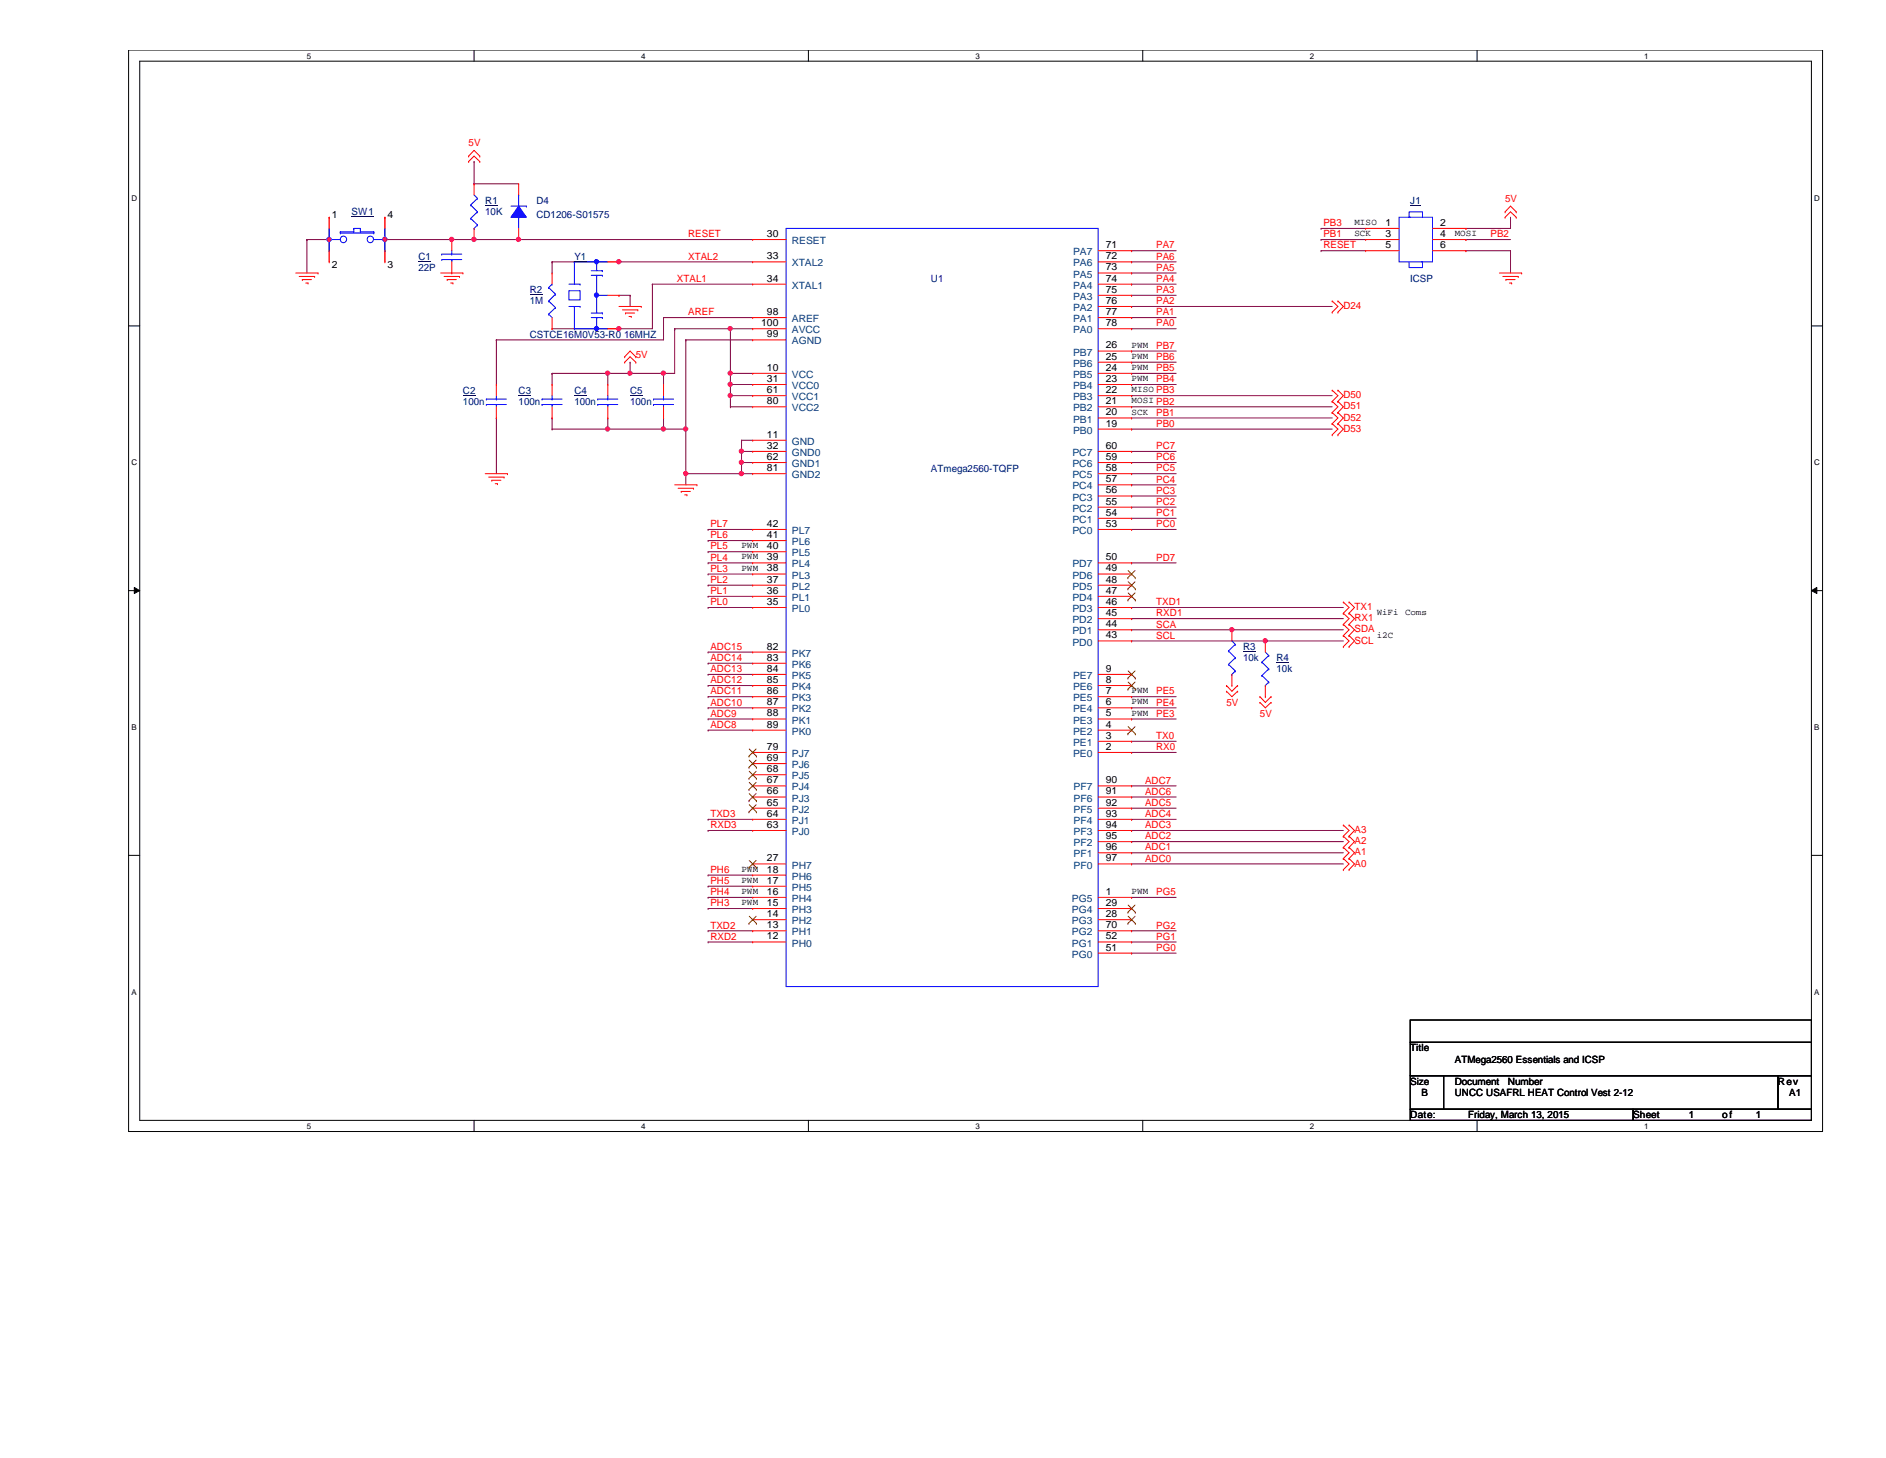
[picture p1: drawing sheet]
<svg xmlns="http://www.w3.org/2000/svg" width="279mm" height="216mm" viewBox="0 0 279 216" stroke-linecap="round" stroke-linejoin="round" font-family="sans-serif">
<path d="M19.1 7.4h250.9v160.2h-250.9zM20.7 9.1h247.7v156.8h-247.7z" fill="none" stroke="#000" stroke-width=".15"/>
<g fill="#fff">
<path d="M45.5 7.6h.6v1.3h-.6z"/>
<path d="M45.5 166.1h.6v1.3h-.6z"/>
</g>
<path d="M70.2 7.4v1.7M70.2 165.9v1.7" fill="none" stroke="#000" stroke-width=".15"/>
<g fill="#fff">
<path d="M95 7.6h.6v1.3h-.6z"/>
<path d="M95 166.1h.6v1.3h-.6z"/>
</g>
<path d="M119.8 7.4v1.7M119.8 165.9v1.7" fill="none" stroke="#000" stroke-width=".15"/>
<g fill="#fff">
<path d="M144.5 7.6h.6v1.3h-.6z"/>
<path d="M144.5 166.1h.6v1.3h-.6z"/>
</g>
<path d="M169.3 7.4v1.7M169.3 165.9v1.7" fill="none" stroke="#000" stroke-width=".15"/>
<g fill="#fff">
<path d="M194.1 7.6h.5v1.3h-.5z"/>
<path d="M194.1 166.1h.5v1.3h-.5z"/>
</g>
<path d="M218.8 7.4v1.7M218.8 165.9v1.7" fill="none" stroke="#000" stroke-width=".15"/>
<g fill="#fff">
<path d="M243.6 7.6h.6v1.3h-.6z"/>
<path d="M243.6 166.1h.6v1.3h-.6z"/>
<path d="M19.5 28.7h.8v1.3h-.8z"/>
<path d="M268.8 28.7h.8v1.3h-.8z"/>
<path d="M19.5 67.9h.8v1.3h-.8z"/>
<path d="M268.8 67.9h.8v1.3h-.8z"/>
</g>
<path d="M19.1 48.3h1.6M268.4 48.3h1.6" fill="none" stroke="#000" stroke-width=".15"/>
<g fill="#fff">
<path d="M19.5 107.1h.7v1.3h-.7z"/>
<path d="M268.8 107.1h.7v1.3h-.7z"/>
</g>
<path d="M19.1 87.5h1.6M19.9 87l.8 .5-.8 .4zM268.4 87.5l.8-.5v.9zM268.4 87.5h1.6" fill="none" stroke="#000" stroke-width=".15"/>
<path d="M19.9 87l.8 .5-.8 .4zM268.4 87.5l.8-.5v.9z" fill="#000"/>
<g fill="#fff">
<path d="M19.5 146.3h.7v1.3h-.7z"/>
<path d="M268.8 146.3h.7v1.3h-.7z"/>
</g>
<path d="M19.1 126.7h1.6M268.4 126.7h1.6" fill="none" stroke="#000" stroke-width=".15"/>
<path d="M81.8 38.8h.1M81.8 38.8h9.9" fill="none" stroke="#800040" stroke-width=".15"/>
<circle cx="91.7" cy="38.8" r=".32" fill="#f0f"/>
<circle cx="91.7" cy="38.8" r=".32" fill="none" stroke="#f0f" stroke-width=".15"/>
<g fill="none" stroke="#800040" stroke-width=".15">
<path d="M57 35.5h.1M57 35.5h9.9M81.8 38.8h.1M81.8 38.8v1.6M91.7 38.8h.1M91.7 38.8h19.8M91.7 43.7h.1M91.7 43.7h1.6M93.3 43.7h.1M93.3 43.7v1.7M96.6 42.1h.1M96.6 42.1v6.6"/>
<path d="M96.6 42.1h14.9"/>
</g>
<circle cx="66.9" cy="35.4" r=".32" fill="#f0f"/>
<circle cx="66.9" cy="35.4" r=".32" fill="none" stroke="#f0f" stroke-width=".15"/>
<path d="M98.3 47h.1M98.3 47h13.2M108.2 55.3h.1M108.2 55.3v1.6" fill="none" stroke="#800040" stroke-width=".15"/>
<circle cx="108.2" cy="56.9" r=".32" fill="#f0f"/>
<circle cx="108.2" cy="56.9" r=".32" fill="none" stroke="#f0f" stroke-width=".15"/>
<path d="M108.2 58.6h.1M108.2 58.6v1.6" fill="none" stroke="#800040" stroke-width=".15"/>
<circle cx="108.2" cy="58.6" r=".32" fill="#f0f"/>
<circle cx="108.2" cy="58.6" r=".32" fill="none" stroke="#f0f" stroke-width=".15"/>
<path d="M108.2 55.3h.1M108.2 48.7h.1M108.2 55.3h3.3M108.2 48.7v6.6" fill="none" stroke="#800040" stroke-width=".15"/>
<circle cx="108.2" cy="55.3" r=".32" fill="#f0f"/>
<circle cx="108.2" cy="55.3" r=".32" fill="none" stroke="#f0f" stroke-width=".15"/>
<circle cx="108.2" cy="48.7" r=".32" fill="#f0f"/>
<circle cx="108.2" cy="48.7" r=".32" fill="none" stroke="#f0f" stroke-width=".15"/>
<path d="M108.2 48.7h.1M108.2 58.6h.1M108.2 56.9h.1M108.2 48.7h3.3M108.2 58.6h3.3M108.2 56.9h3.3M108.2 56.9v1.7M81.8 63.5h.1M81.8 63.5h8.2M108.2 60.2h.1M108.2 60.2h3.3" fill="none" stroke="#800040" stroke-width=".15"/>
<circle cx="90" cy="63.5" r=".32" fill="#f0f"/>
<circle cx="90" cy="63.5" r=".32" fill="none" stroke="#f0f" stroke-width=".15"/>
<path d="M90 63.5h.1M90 63.5h8.3" fill="none" stroke="#800040" stroke-width=".15"/>
<circle cx="98.3" cy="63.5" r=".32" fill="#f0f"/>
<circle cx="98.3" cy="63.5" r=".32" fill="none" stroke="#f0f" stroke-width=".15"/>
<path d="M81.8 55.3h.1M81.8 55.3h8.2" fill="none" stroke="#800040" stroke-width=".15"/>
<circle cx="90" cy="55.3" r=".32" fill="#f0f"/>
<circle cx="90" cy="55.3" r=".32" fill="none" stroke="#f0f" stroke-width=".15"/>
<g fill="none" stroke="#800040" stroke-width=".15">
<path d="M90 55.3h.1M90 55.3h3.3M98.3 55.3h.1M99.9 48.7h.1M99.9 48.7v6.6h-1.6M99.9 48.7h8.3M101.6 50.3h.1M101.6 50.3h9.9M101.6 50.3v13.2h-3.3M81.8 61.9h.1M81.8 61.9v1.6M90 61.9h.1"/>
<path d="M90 61.9v1.6M98.3 61.9h.1M98.3 63.5h.1M98.3 61.9v1.6M109.9 65.2h.1M109.9 65.2v1.6"/>
</g>
<circle cx="109.8" cy="66.8" r=".32" fill="#f0f"/>
<circle cx="109.8" cy="66.8" r=".32" fill="none" stroke="#f0f" stroke-width=".15"/>
<path d="M109.9 66.8h.1M109.9 68.5h.1M109.9 66.8v3.3" fill="none" stroke="#800040" stroke-width=".15"/>
<circle cx="109.8" cy="70.1" r=".32" fill="#f0f"/>
<circle cx="109.8" cy="70.1" r=".32" fill="none" stroke="#f0f" stroke-width=".15"/>
<circle cx="109.8" cy="68.5" r=".32" fill="#f0f"/>
<circle cx="109.8" cy="68.5" r=".32" fill="none" stroke="#f0f" stroke-width=".15"/>
<path d="M101.6 63.5h.1M101.6 63.5v6.6M109.9 65.2h.1M109.9 66.8h.1M109.9 68.5h.1M109.9 70.1h.1M109.9 65.2h1.6M109.9 66.8h1.6M109.9 68.5h1.6M109.9 70.1h1.6" fill="none" stroke="#800040" stroke-width=".15"/>
<circle cx="101.6" cy="70.1" r=".32" fill="#f0f"/>
<circle cx="101.6" cy="70.1" r=".32" fill="none" stroke="#f0f" stroke-width=".15"/>
<circle cx="101.6" cy="63.5" r=".32" fill="#f0f"/>
<circle cx="101.6" cy="63.5" r=".32" fill="none" stroke="#f0f" stroke-width=".15"/>
<g fill="none" stroke="#800040" stroke-width=".15">
<path d="M101.6 70.1h.1M101.6 70.1h8.3M101.6 70.1v1.7M104.9 78.4h.1M104.9 78.4h6.6M104.9 80.1h.1M104.9 81.7h.1M104.9 83.4h.1M104.9 85h.1M104.9 86.7h.1M104.9 88.3h.1M104.9 90h.1"/>
<path d="M104.9 96.6h.1M104.9 98.2h.1M104.9 99.9h.1M104.9 80.1h6.6M104.9 81.7h6.6M104.9 83.4h6.6M104.9 85h6.6M104.9 86.7h6.6M104.9 88.3h6.6M104.9 90h6.6M104.9 96.6h6.6M104.9 98.2h6.6"/>
<path d="M104.9 99.9h6.6M167.6 94.9h.1M167.6 94.9h19.9M104.9 101.5h.1M104.9 103.2h.1M104.9 104.8h.1M104.9 106.5h.1M104.9 108.1h.1M104.9 101.5h6.6M104.9 103.2h6.6M104.9 104.8h6.6M104.9 106.5h6.6"/>
<path d="M104.9 108.1h6.6M167.6 119.7h.1M167.6 118h.1M167.6 116.4h.1M167.6 111.4h.1M167.6 109.8h.1M167.6 106.5h.1M167.6 104.8h.1M167.6 103.2h.1M167.6 103.2h6.6M167.6 104.8h6.6M167.6 106.5h6.6"/>
<path d="M167.6 119.7h6.6M167.6 118h6.6M167.6 116.4h6.6M167.6 111.4h6.6M167.6 109.8h6.6M104.9 123h.1M104.9 121.3h.1M104.9 129.6h.1M104.9 131.2h.1M104.9 132.9h.1M104.9 134.5h.1M104.9 137.8h.1"/>
<path d="M104.9 139.5h.1M104.9 123h6.6M104.9 121.3h6.6M104.9 129.6h6.6M104.9 131.2h6.6M104.9 132.9h6.6M104.9 134.5h6.6M104.9 137.8h6.6M104.9 139.5h6.6M167.6 139.5h.1M167.6 137.8h.1M167.6 132.9h.1"/>
<path d="M167.6 127.9h.1M167.6 126.3h.1M167.6 124.6h.1M167.6 123h.1M167.6 121.3h.1M167.6 123h31.4M167.6 121.3h6.6M167.6 132.9h6.6M167.6 137.8h6.6M167.6 139.5h6.6M167.6 127.9h31.4M167.6 126.3h31.4"/>
<path d="M167.6 124.6h31.4M167.6 141.1h.1M167.6 141.1h6.6"/>
</g>
<circle cx="187.4" cy="94.9" r=".32" fill="#f0f"/>
<circle cx="187.4" cy="94.9" r=".32" fill="none" stroke="#f0f" stroke-width=".15"/>
<path d="M167.6 93.3h.1M167.6 93.3h14.9" fill="none" stroke="#800040" stroke-width=".15"/>
<circle cx="182.5" cy="93.2" r=".32" fill="#f0f"/>
<circle cx="182.5" cy="93.2" r=".32" fill="none" stroke="#f0f" stroke-width=".15"/>
<g fill="none" stroke="#800040" stroke-width=".15">
<path d="M167.6 38.8h.1M167.6 37.1h.1M167.6 38.8h6.6M167.6 37.1h6.6M93.3 53.6h.1M93.3 53.6v1.7M167.6 58.6h.1M167.6 56.9h.1M167.6 55.3h.1M167.6 53.6h.1M167.6 52h.1M167.6 48.7h.1"/>
<path d="M167.6 47h.1M167.6 45.4h.1M167.6 43.7h.1M167.6 42.1h.1M167.6 40.4h.1M167.6 58.6h29.8M167.6 56.9h6.6M167.6 55.3h6.6M167.6 53.6h6.6M167.6 52h6.6M167.6 48.7h6.6M167.6 47h6.6"/>
<path d="M167.6 45.4h29.8M167.6 43.7h6.6M167.6 42.1h6.6M167.6 40.4h6.6M167.6 78.4h.1M167.6 76.7h.1M167.6 75.1h.1M167.6 73.4h.1M167.6 71.8h.1M167.6 70.1h.1M167.6 68.5h.1M167.6 66.8h.1"/>
<path d="M167.6 63.5h.1M167.6 61.9h.1M167.6 60.2h.1M167.6 78.4h6.6M167.6 76.7h6.6M167.6 75.1h6.6M167.6 73.4h6.6M167.6 71.8h6.6M167.6 70.1h6.6M167.6 68.5h6.6M167.6 66.8h6.6M167.6 63.5h29.8"/>
<path d="M167.6 61.9h29.8M167.6 60.2h29.8M167.6 91.6h.1M167.6 90h.1M167.6 83.4h.1M167.6 91.6h31.4M167.6 90h31.4M167.6 83.4h6.6"/>
</g>
<circle cx="93.3" cy="55.3" r=".32" fill="#f0f"/>
<circle cx="93.3" cy="55.3" r=".32" fill="none" stroke="#f0f" stroke-width=".15"/>
<path d="M45.5 35.5h.1M45.5 35.5h3.3M48.8 32.2h.1M48.8 35.5h.1M48.8 32.2v6.6M98.3 55.3h.1M98.3 55.3v1.6" fill="none" stroke="#800040" stroke-width=".15"/>
<circle cx="48.7" cy="35.4" r=".32" fill="#f0f"/>
<circle cx="48.7" cy="35.4" r=".32" fill="none" stroke="#f0f" stroke-width=".15"/>
<path d="M45.5 35.5h.1M45.5 35.5v4.9M57 32.2h.1M57 35.5h.1M57 32.2v6.6" fill="none" stroke="#800040" stroke-width=".15"/>
<circle cx="57" cy="35.4" r=".32" fill="#f0f"/>
<circle cx="57" cy="35.4" r=".32" fill="none" stroke="#f0f" stroke-width=".15"/>
<g fill="none" stroke="#800040" stroke-width=".15">
<path d="M66.9 35.5h.1M66.9 35.5h3.3M195.7 33.8h.1M195.7 35.5h.1M195.7 37.1h.1M195.7 33.8h6.6M195.7 35.5h6.6M195.7 37.1h6.6M217.2 33.8h.1M217.2 35.5h.1M217.2 37.1h.1M217.2 35.5h6.6"/>
<path d="M217.2 37.1h6.6M223.8 32.2h.1M223.8 37.1h.1M223.8 32.2v1.6h-6.6M223.8 37.1v3.3"/>
</g>
<circle cx="70.2" cy="35.4" r=".32" fill="#f0f"/>
<circle cx="70.2" cy="35.4" r=".32" fill="none" stroke="#f0f" stroke-width=".15"/>
<path d="M70.2 35.5h.1M70.2 35.5h41.3M76.8 35.5h.1" fill="none" stroke="#800040" stroke-width=".15"/>
<circle cx="76.8" cy="35.4" r=".32" fill="#f0f"/>
<circle cx="76.8" cy="35.4" r=".32" fill="none" stroke="#f0f" stroke-width=".15"/>
<g fill="none" stroke="#800040" stroke-width=".15">
<path d="M70.2 27.2h.1M70.2 23.9h.1M70.2 27.2h6.6M70.2 23.9v3.3M73.5 50.3h.1M73.5 50.3v6.6M93.3 55.3h.1M93.3 55.3h5M98.3 47h.1M98.3 47v3.3h-24.8M73.5 61.9h.1M73.5 61.9v8.2"/>
<path d="M182.5 93.3h.1M182.5 93.3h16.5M187.5 94.9h.1M187.5 94.9h11.5"/>
</g>
<circle cx="98.3" cy="55.3" r=".32" fill="#f0f"/>
<circle cx="98.3" cy="55.3" r=".32" fill="none" stroke="#f0f" stroke-width=".15"/>
<path d="M81.8 55.3h.1M81.8 48.7h.1M81.8 55.3v1.6M81.8 48.7h9.9M90 55.3h.1M90 55.3v1.6" fill="none" stroke="#800040" stroke-width=".15"/>
<circle cx="91.7" cy="48.7" r=".32" fill="#f0f"/>
<circle cx="91.7" cy="48.7" r=".32" fill="none" stroke="#f0f" stroke-width=".15"/>
<path d="M91.7 48.7h.1M91.7 48.7h4.9" fill="none" stroke="#800040" stroke-width=".15"/>
<g fill="none" stroke="#f00" stroke-width=".15">
<path d="M69.4 23.1h.1M69.4 23.9h.1M69.4 23.1l.8-.8 .9 .8M69.4 23.9l.8-.8 .9 .8M71.1 23.1h.1M71.1 23.9h.1M223 31.4h.1M223 32.2h.1M223 31.4l.8-.9 .8 .9M223 32.2l.8-.8 .8 .8M224.6 31.4h.1M224.6 32.2h.1"/>
<path d="M43.8 40.4h3.3M44.3 40.9h2.3M44.8 41.4h.1M44.8 41.4h1.3M45.3 41.9h.3M45.6 41.9h.1M46.6 40.9h.1M47.1 40.4h.1M65.3 40.4h3.3M65.8 40.9h2.3M66.3 41.4h.1M66.3 41.4h1.3"/>
<path d="M66.8 41.9h.3M67.1 41.9h.1M68.1 40.9h.1M68.6 40.4h.1M91.7 45.4h3.3M92.2 45.9h2.3M92.5 52.8h.1M92.5 53.6h.1M92.5 52.8l.8-.8 .9 .8M92.5 53.6l.8-.8 .9 .8M92.7 46.4h.1M92.7 46.4h1.3"/>
<path d="M93.2 46.9h.3M93.5 46.9h.1M94.2 52.8h.1M94.2 53.6h.1M94.5 45.9h.1M95 45.4h.1M197.4 59.4h.1M197.4 57.8h.1M197.4 46.2h.1M197.4 44.6h.1M197.4 57.8l.8 .8-.8 .8M197.4 59.4l.8 .8-.8 .9"/>
<path d="M197.4 44.6l.8 .8-.8 .8M198.2 59.4h.1M198.2 57.8h.1M198.2 46.2h.1M198.2 44.6h.1M198.2 57.8l.8 .8-.8 .8M198.2 59.4l.8 .8-.8 .9M198.2 44.6l.8 .8-.8 .8M222.1 40.4h3.3M222.6 40.9h2.3M223.1 41.4h.1M223.1 41.4h1.4"/>
<path d="M223.6 41.9h.3M223.9 41.9h.1M224.9 40.9h.1M225.4 40.4h.1M71.9 70.1h3.3M72.4 70.7h2.3M72.9 71.1h.1M72.9 71.1h1.3M73.4 71.6h.3M73.7 71.6h.1M74.7 70.7h.1M75.2 70.1h.1"/>
<path d="M99.9 71.8h3.4M100.5 72.3h2.2M100.9 72.8h.1M100.9 72.8h1.4M101.4 73.3h.4M101.8 73.3h.1M102.7 72.3h.1M103.3 71.8h.1M197.4 62.7h.1M197.4 61.1h.1M197.4 64.4h.1M197.4 61.1l.8 .8-.8 .8"/>
<path d="M197.4 62.7l.8 .8-.8 .9M198.2 62.7h.1M198.2 61.1h.1M198.2 64.4h.1M198.2 61.1l.8 .8-.8 .8M198.2 62.7l.8 .8-.8 .9M199 94.1h.1M199 92.5h.1M199 95.8h.1M199 90.8h.1M199 89.2h.1M199 92.5l.9 .8-.9 .8"/>
<path d="M199 94.1l.9 .8-.9 .9M199 89.2l.9 .8-.9 .8M199 90.8l.9 .8-.9 .9M199.9 94.1h.1M199.9 92.5h.1M199.9 95.8h.1M199.9 90.8h.1M199.9 89.2h.1M199.9 92.5l.8 .8-.8 .8M199.9 94.1l.8 .8-.8 .9M199.9 89.2l.8 .8-.8 .8M199.9 90.8l.8 .8-.8 .9"/>
<path d="M181.7 102.4h.1M181.7 101.5h.1M181.7 102.4l.8 .8 .8-.8M181.7 101.5l.8 .9 .8-.9M183.3 102.4h.1M183.3 101.5h.1M186.6 104h.1M186.6 103.2h.1M186.6 103.2l.9 .8 .8-.8M186.6 104l.9 .8 .8-.8M188.3 104h.1M188.3 103.2h.1"/>
<path d="M199 128.8h.1M199 127.1h.1M199 125.5h.1M199 123.8h.1M199 122.2h.1M199 127.1l.9 .8-.9 .9M199 125.5l.9 .8-.9 .8M199 123.8l.9 .8-.9 .9M199 122.2l.9 .8-.9 .8M199.9 128.8h.1M199.9 127.1h.1M199.9 125.5h.1"/>
<path d="M199.9 123.8h.1M199.9 122.2h.1M199.9 127.1l.8 .8-.8 .9M199.9 125.5l.8 .8-.8 .8M199.9 123.8l.8 .8-.8 .9M199.9 122.2l.8 .8-.8 .8"/>
</g>
<path d="M208.9 151h59.5v3.3h-59.5zM208.9 154.3h59.5v5h-59.5zM208.9 159.3h5v5h-5zM213.9 159.3h49.5v5h-49.5zM263.4 159.3h5v5h-5zM208.9 164.3h33v1.6h-33zM241.9 164.3h26.5v1.6h-26.5z" fill="none" stroke="#000" stroke-width=".15"/>
<path d="M65.4 37.6h.1M65.4 38.4h.1M65.4 37.6h3M65.4 38.4h3M66.9 38.4h.1M66.9 37.6h.1M66.9 37.1v.5M66.9 38.4v.4" fill="none" stroke="#00f" stroke-width=".15"/>
<path d="M62 38.6h1.8v.2h-1.8z" fill="#000080"/>
<g fill="none" stroke="#f00" stroke-width=".15">
<path d="M66.9 35.5h.1M66.9 35.5v1.6M66.9 38.8v1.6M111.5 35.5h.1M111.5 38.8h.1M111.5 38.8h5M111.5 35.5h5M162.7 37.1h4.9M162.7 38.8h4.9M167.6 37.1h.1M167.6 38.8h.1M66.9 40.4h.1"/>
<path d="M111.5 55.3h.1M111.5 58.6h.1M111.5 47h.1M111.5 50.3h.1M111.5 48.7h.1M111.5 56.9h.1M111.5 42.1h.1M111.5 55.3h5M111.5 58.6h5M111.5 56.9h5M111.5 42.1h5M111.5 47h5"/>
<path d="M111.5 48.7h5M111.5 50.3h5M162.7 55.3h4.9M162.7 58.6h4.9M162.7 56.9h4.9M162.7 53.6h4.9M162.7 40.4h4.9M162.7 42.1h4.9M162.7 43.7h4.9M162.7 45.4h4.9M162.7 47h4.9M162.7 48.7h4.9"/>
<path d="M162.7 52h4.9M167.6 58.6h.1M167.6 56.9h.1M167.6 55.3h.1M167.6 53.6h.1M167.6 40.4h.1M167.6 42.1h.1M167.6 43.7h.1M167.6 45.4h.1M167.6 47h.1M167.6 48.7h.1M167.6 52h.1"/>
<path d="M111.5 65.2h.1M111.5 68.5h.1M111.5 60.2h.1M111.5 70.1h.1M111.5 66.8h.1M111.5 78.4h.1M111.5 65.2h5M111.5 60.2h5M111.5 78.4h5M111.5 70.1h5M111.5 68.5h5M111.5 66.8h5"/>
<path d="M162.7 63.5h4.9M162.7 61.9h4.9M162.7 60.2h4.9M162.7 78.4h4.9M162.7 76.7h4.9M162.7 75.1h4.9M162.7 73.4h4.9M162.7 71.8h4.9M162.7 70.1h4.9M162.7 68.5h4.9M162.7 66.8h4.9M167.6 63.5h.1"/>
<path d="M167.6 61.9h.1M167.6 60.2h.1M167.6 78.4h.1M167.6 76.7h.1M167.6 75.1h.1M167.6 73.4h.1M167.6 71.8h.1M167.6 70.1h.1M167.6 68.5h.1M167.6 66.8h.1M111.5 96.6h.1M111.5 98.2h.1"/>
<path d="M111.5 99.9h.1M111.5 90h.1M111.5 88.3h.1M111.5 86.7h.1M111.5 85h.1M111.5 83.4h.1M111.5 81.7h.1M111.5 80.1h.1M111.5 99.9h5M111.5 96.6h5M111.5 98.2h5M111.5 90h5"/>
<path d="M111.5 88.3h5M111.5 86.7h5M111.5 85h5M111.5 83.4h5M111.5 81.7h5M111.5 80.1h5M162.7 99.9h4.9M162.7 90h4.9M162.7 88.3h4.9M162.7 86.7h4.9M162.7 85h4.9M162.7 83.4h4.9"/>
<path d="M162.7 94.9h4.9M162.7 93.3h4.9M162.7 91.6h4.9M167.6 99.9h.1M167.6 94.9h.1M167.6 93.3h.1M167.6 91.6h.1M167.6 90h.1M167.6 88.3h.1M167.6 86.7h.1M167.6 85h.1M167.6 83.4h.1"/>
<path d="M111.5 119.7h.1M111.5 118h.1M111.5 116.4h.1M111.5 114.7h.1M111.5 113.1h.1M111.5 111.4h.1M111.5 101.5h.1M111.5 103.2h.1M111.5 104.8h.1M111.5 106.5h.1M111.5 108.1h.1M111.5 111.4h5"/>
<path d="M111.5 108.1h5M111.5 106.5h5M111.5 104.8h5M111.5 103.2h5M111.5 101.5h5M111.5 119.7h5M111.5 118h5M111.5 116.4h5M111.5 114.7h5M111.5 113.1h5M162.7 111.4h4.9M162.7 109.8h4.9"/>
<path d="M162.7 108.1h4.9M162.7 106.5h4.9M162.7 104.8h4.9M162.7 103.2h4.9M162.7 101.5h4.9M162.7 119.7h4.9M162.7 118h4.9M162.7 116.4h4.9M167.6 111.4h.1M167.6 109.8h.1M167.6 108.1h.1M167.6 106.5h.1"/>
<path d="M167.6 104.8h.1M167.6 103.2h.1M167.6 101.5h.1M167.6 116.4h.1M167.6 118h.1M167.6 119.7h.1M111.5 139.5h.1M111.5 137.8h.1M111.5 136.2h.1M111.5 134.5h.1M111.5 132.9h.1M111.5 131.2h.1"/>
<path d="M111.5 129.6h.1M111.5 123h.1M111.5 121.3h.1M111.5 127.9h.1M111.5 132.9h5M111.5 139.5h5M111.5 137.8h5M111.5 136.2h5M111.5 134.5h5M111.5 131.2h5M111.5 129.6h5M111.5 123h5"/>
<path d="M111.5 121.3h5M111.5 127.9h5M162.7 132.9h4.9M162.7 139.5h4.9M162.7 137.8h4.9M162.7 136.2h4.9M162.7 134.5h4.9M162.7 123h4.9M162.7 121.3h4.9M162.7 124.6h4.9M162.7 126.3h4.9M162.7 127.9h4.9"/>
<path d="M167.6 132.9h.1M167.6 139.5h.1M167.6 137.8h.1M167.6 121.3h.1M167.6 123h.1M167.6 124.6h.1M167.6 126.3h.1M167.6 127.9h.1M167.6 136.2h.1M167.6 134.5h.1M162.7 141.1h4.9M167.6 141.1h.1"/>
</g>
<path d="M116.5 33.8h46.2v112.3h-46.2zM88.6 59.1h.1M88.6 59.9h.1M88.6 59.1h2.9M88.6 59.9h2.9M90 59.9h.1M90 59.1h.1M90 58.6v.5M90 59.9v.3" fill="none" stroke="#00f" stroke-width=".15"/>
<g fill="none" stroke="#804000" stroke-width=".15">
<path d="M167.1 88.9h.1M167.1 87.2h.1M167.1 85.6h.1M167.1 99.4l1.1 1M167.1 87.8l1.1 1.1M167.1 86.1l1.1 1.1M167.1 84.5l1.1 1.1M168.1 99.4l-1 1M168.1 87.8l-1 1.1M168.1 86.1l-1 1.1M168.1 84.5l-1 1.1M168.2 88.9h.1"/>
<path d="M168.2 87.2h.1M168.2 85.6h.1M111 118.6h.1M111 116.9h.1M111 115.3h.1M111 113.6h.1M111 112h.1M111 119.2l1.1 1M111 117.5l1.1 1.1M111 115.9l1.1 1M111 114.2l1.1 1.1M111 112.6l1.1 1"/>
<path d="M111 110.9l1.1 1.1M112 119.2l-1 1M112 117.5l-1 1.1M112 115.9l-1 1M112 114.2l-1 1.1M112 112.6l-1 1M112 110.9l-1 1.1M112.1 118.6h.1M112.1 116.9h.1M112.1 115.3h.1M112.1 113.6h.1M112.1 112h.1"/>
<path d="M167.1 108.7h.1M167.1 102.1h.1M167.1 100.4h.1M167.1 107.6l1.1 1.1M167.1 101l1.1 1.1M168.1 107.6l-1 1.1M168.1 101l-1 1.1M168.2 108.7h.1M168.2 102.1h.1M168.2 100.4h.1M111 136.7h.1M111 120.2h.1"/>
<path d="M111 128.5h.1M111 135.7l1.1 1M111 127.4l1.1 1.1M112 135.7l-1 1M112 127.4l-1 1.1M112.1 136.7h.1M112.1 120.2h.1M112.1 128.5h.1M167.1 136.7h.1M167.1 135.1h.1M167.1 135.7l1.1 1M167.1 134l1.1 1.1"/>
<path d="M168.1 135.7l-1 1M168.1 134l-1 1.1M168.2 136.7h.1M168.2 135.1h.1"/>
</g>
<path d="M85.1 58.5h1.9v.1h-1.9z" fill="#000080"/>
<path d="M90 56.9h.1M90 56.9v1.7M90 61.9h.1M90 60.2v1.7" fill="none" stroke="#f00" stroke-width=".15"/>
<g fill="none" stroke="#00f" stroke-width=".15">
<path d="M85.1 38.8h.1M85.1 38.8v3.3M85.1 38.8h4.9M88.4 38.8h.1M88.4 38.8v1.3M84.3 43.1h1.6v1.3h-1.6zM84.3 42.1h1.6M84.3 45.4h1.6M85.1 45.4h.1M85.1 48.7h.1M85.1 45.4v3.3M85.1 48.7h4.9"/>
<path d="M85.9 42.1h.1M85.9 45.4h.1M87.6 46.4h1.6M87.6 47h1.6M87.6 40.8h1.6M87.6 40.1h1.6M88.4 43.7h.1M88.4 40.8h.1M88.4 47h.1M88.4 43.7h1.6M88.4 40.8v5.6M88.4 47v1.7"/>
<path d="M89.2 46.4h.1M89.2 47h.1M89.2 40.8h.1M89.2 40.1h.1"/>
</g>
<circle cx="88.4" cy="38.8" r=".32" fill="#00f"/>
<circle cx="88.4" cy="38.8" r=".32" fill="none" stroke="#00f" stroke-width=".15"/>
<circle cx="88.4" cy="48.7" r=".32" fill="#00f"/>
<circle cx="88.4" cy="48.7" r=".32" fill="none" stroke="#00f" stroke-width=".15"/>
<circle cx="88.4" cy="43.7" r=".32" fill="#00f"/>
<circle cx="88.4" cy="43.7" r=".32" fill="none" stroke="#00f" stroke-width=".15"/>
<path d="M85.1 38.6h1.8v.2h-1.8z" fill="#000080"/>
<path d="M90 38.8h1.7M91.7 38.8h.1M90 48.7h1.7M90 43.7h1.7M91.7 48.7h.1M91.7 43.7h.1" fill="none" stroke="#f00" stroke-width=".15"/>
<g fill="none" stroke="#00f" stroke-width=".15">
<path d="M48.8 35.5h.1M48.8 37.1h.1M48.8 35.5h1.6M48.8 33.8v3.3M50.4 34.3h.1M50.4 34.5h.1M50.4 34.5h5M50.4 34.3h2M50.4 34.3v.2M52.4 33.8h.1M52.4 34.3h.1M52.4 33.8h1"/>
<path d="M52.4 33.8v.5M53.4 34.3h.1M53.4 33.8h.1M53.4 34.3h2M53.4 33.8v.5M55.4 34.5h.1M55.4 34.3h.1M55.4 34.3v.2M55.4 35.5h1.6M57 35.5h.1M57 37.1h.1M57 33.8v3.3"/>
<circle cx="50.9" cy="35.4" r=".48"/>
<circle cx="54.8" cy="35.4" r=".48"/>
</g>
<circle cx="57" cy="35.4" r=".32" fill="#00f"/>
<circle cx="57" cy="35.4" r=".32" fill="none" stroke="#00f" stroke-width=".15"/>
<circle cx="48.7" cy="35.4" r=".32" fill="#00f"/>
<g fill="none" stroke="#00f" stroke-width=".15">
<path d="M75.7 30.5h2.3M76.8 32.2h.1M76.8 28.9h.1M76.8 28.9v1.6M76.8 32.2v1.6M78 30.5h.1"/>
<circle cx="48.7" cy="35.4" r=".32"/>
</g>
<path d="M52.1 32.1h3.3" fill="none" stroke="#000080" stroke-width=".15"/>
<path d="M48.8 32.2h.1M48.8 38.8h.1M48.8 32.2v1.6M48.8 37.1v1.7M57 32.2h.1M57 38.8h.1M57 32.2v1.6M57 37.1v1.7" fill="none" stroke="#f00" stroke-width=".15"/>
<path d="M76.8 30.5l1.2 1.7h-2.3z" fill-rule="evenodd" fill="#00f"/>
<g fill="none" stroke="#00f" stroke-width=".15">
<path d="M69.7 30.4h.1M69.7 32.3h.1M69.7 30.4l1 1M69.7 32.3l1 1M70.2 33.8h.1M70.2 28.9l.5 .5M70.7 29.4h.1M70.7 31.4h.1M70.7 33.3h.1M70.7 29.4l-1 1M70.7 31.4l-1 .9M70.7 33.3l-.5 .5"/>
<path d="M76.8 30.5l1.2 1.7h-2.3z"/>
</g>
<path d="M76.8 35.5h.1M76.8 27.2h.1M76.8 27.2v1.7M76.8 33.8v1.7" fill="none" stroke="#f00" stroke-width=".15"/>
<path d="M71.9 30.4h1.8v.1h-1.8z" fill="#000080"/>
<path d="M70.2 27.2h.1M70.2 35.5h.1M70.2 27.2v1.7M70.2 33.8v1.7" fill="none" stroke="#f00" stroke-width=".15"/>
<path d="M182 96.4h.1M182 98.4h.1M182 96.4l1 1M182 98.4l1 1M182.5 99.9h.1M182.5 94.9l.5 .5M183 95.4h.1M183 97.4h.1M183 99.4h.1M183 95.4l-1 1M183 97.4l-1 1M183 99.4l-.5 .5" fill="none" stroke="#00f" stroke-width=".15"/>
<path d="M184.2 96.4h1.8v.2h-1.8z" fill="#000080"/>
<path d="M182.5 93.3h.1M182.5 93.3v1.6M182.5 99.9v1.6M182.5 101.5h.1" fill="none" stroke="#f00" stroke-width=".15"/>
<path d="M207.3 32.2h4.9v6.6h-4.9zM208.7 38.8v.8h2v-.8h-.1M208.9 32.2h-.2v-.8h2v.8" fill="none" stroke="#00f" stroke-width=".15"/>
<path d="M208.9 30.4h1.6v.1h-1.6z" fill="#000080"/>
<path d="M202.3 33.8h.1M202.3 35.5h.1M202.3 37.1h.1M202.3 33.8h5M202.3 35.5h5M202.3 37.1h5M212.2 33.8h5M212.2 35.5h5M212.2 37.1h5M217.2 33.8h.1M217.2 35.5h.1M217.2 37.1h.1" fill="none" stroke="#f00" stroke-width=".15"/>
<path d="M80.3 59.1h.1M80.3 59.9h.1M80.3 59.1h3M80.3 59.9h3M81.8 59.9h.1M81.8 59.1h.1M81.8 58.6v.5M81.8 59.9v.3" fill="none" stroke="#00f" stroke-width=".15"/>
<path d="M76.8 58.5h1.9v.1h-1.9z" fill="#000080"/>
<path d="M81.8 56.9h.1M81.8 56.9v1.7M81.8 61.9h.1M81.8 60.2v1.7" fill="none" stroke="#f00" stroke-width=".15"/>
<path d="M96.8 59.1h.1M96.8 59.9h.1M96.8 59.1h3M96.8 59.9h3M98.3 59.9h.1M98.3 59.1h.1M98.3 58.6v.5M98.3 59.9v.3" fill="none" stroke="#00f" stroke-width=".15"/>
<path d="M93.3 58.5h1.9v.1h-1.9z" fill="#000080"/>
<path d="M98.3 56.9h.1M98.3 56.9v1.7M98.3 61.9h.1M98.3 60.2v1.7" fill="none" stroke="#f00" stroke-width=".15"/>
<path d="M186.9 98h.1M186.9 98l1.1 1.1M187.5 96.6l.5 .5M188 97.1h.1M188 99.1h.1M188 97.1l-1.1 .9M188 99.1l-1.1 .9M186.9 100h.1M186.9 100l1.1 1M187.5 101.5h.1M188 101h.1M188 101l-.5 .5" fill="none" stroke="#00f" stroke-width=".15"/>
<path d="M189.1 98.1h1.9v.1h-1.9z" fill="#000080"/>
<path d="M187.5 94.9h.1M187.5 94.9v1.7M187.5 103.2h.1M187.5 101.5v1.7" fill="none" stroke="#f00" stroke-width=".15"/>
<path d="M72.1 59.1h.1M72.1 59.9h.1M72.1 59.1h2.9M72.1 59.9h2.9M73.5 59.9h.1M73.5 59.1h.1M73.5 58.6v.5M73.5 59.9v.3" fill="none" stroke="#00f" stroke-width=".15"/>
<path d="M68.6 58.5h1.8v.1h-1.8z" fill="#000080"/>
<path d="M73.5 56.9h.1M73.5 56.9v1.7M73.5 61.9h.1M73.5 60.2v1.7" fill="none" stroke="#f00" stroke-width=".15"/>
<path d="M81.3 46.5h.1M81.3 44.6h.1M81.3 42.6h.1M81.3 46.5l.5 .5M81.3 44.6l1 1M81.3 42.6l1 1M81.8 42.1h.1M81.8 42.1l-.5 .5M82.3 45.6h.1M82.3 43.6h.1M82.3 45.6l-1 .9M82.3 43.6l-1 1" fill="none" stroke="#00f" stroke-width=".15"/>
<path d="M78.5 43.6h1.8v.1h-1.8z" fill="#000080"/>
<path d="M81.8 48.7h.1M81.8 40.4h.1M81.8 40.4v1.7M81.8 47v1.7" fill="none" stroke="#f00" stroke-width=".15"/>
<circle cx="91.7" cy="38.8" r=".32" fill="#f0f"/>
<circle cx="91.7" cy="38.8" r=".32" fill="none" stroke="#f0f" stroke-width=".15"/>
<circle cx="66.9" cy="35.4" r=".32" fill="#f0f"/>
<circle cx="66.9" cy="35.4" r=".32" fill="none" stroke="#f0f" stroke-width=".15"/>
<circle cx="108.2" cy="56.9" r=".32" fill="#f0f"/>
<circle cx="108.2" cy="56.9" r=".32" fill="none" stroke="#f0f" stroke-width=".15"/>
<circle cx="108.2" cy="58.6" r=".32" fill="#f0f"/>
<circle cx="108.2" cy="58.6" r=".32" fill="none" stroke="#f0f" stroke-width=".15"/>
<circle cx="108.2" cy="55.3" r=".32" fill="#f0f"/>
<circle cx="108.2" cy="55.3" r=".32" fill="none" stroke="#f0f" stroke-width=".15"/>
<circle cx="108.2" cy="48.7" r=".32" fill="#f0f"/>
<circle cx="108.2" cy="48.7" r=".32" fill="none" stroke="#f0f" stroke-width=".15"/>
<circle cx="90" cy="63.5" r=".32" fill="#f0f"/>
<circle cx="90" cy="63.5" r=".32" fill="none" stroke="#f0f" stroke-width=".15"/>
<circle cx="98.3" cy="63.5" r=".32" fill="#f0f"/>
<circle cx="98.3" cy="63.5" r=".32" fill="none" stroke="#f0f" stroke-width=".15"/>
<circle cx="90" cy="55.3" r=".32" fill="#f0f"/>
<circle cx="90" cy="55.3" r=".32" fill="none" stroke="#f0f" stroke-width=".15"/>
<circle cx="109.8" cy="66.8" r=".32" fill="#f0f"/>
<circle cx="109.8" cy="66.8" r=".32" fill="none" stroke="#f0f" stroke-width=".15"/>
<circle cx="109.8" cy="70.1" r=".32" fill="#f0f"/>
<circle cx="109.8" cy="70.1" r=".32" fill="none" stroke="#f0f" stroke-width=".15"/>
<circle cx="109.8" cy="68.5" r=".32" fill="#f0f"/>
<circle cx="109.8" cy="68.5" r=".32" fill="none" stroke="#f0f" stroke-width=".15"/>
<circle cx="101.6" cy="70.1" r=".32" fill="#f0f"/>
<circle cx="101.6" cy="70.1" r=".32" fill="none" stroke="#f0f" stroke-width=".15"/>
<circle cx="101.6" cy="63.5" r=".32" fill="#f0f"/>
<circle cx="101.6" cy="63.5" r=".32" fill="none" stroke="#f0f" stroke-width=".15"/>
<circle cx="187.4" cy="94.9" r=".32" fill="#f0f"/>
<circle cx="187.4" cy="94.9" r=".32" fill="none" stroke="#f0f" stroke-width=".15"/>
<circle cx="182.5" cy="93.2" r=".32" fill="#f0f"/>
<circle cx="182.5" cy="93.2" r=".32" fill="none" stroke="#f0f" stroke-width=".15"/>
<circle cx="93.3" cy="55.3" r=".32" fill="#f0f"/>
<circle cx="93.3" cy="55.3" r=".32" fill="none" stroke="#f0f" stroke-width=".15"/>
<circle cx="48.7" cy="35.4" r=".32" fill="#f0f"/>
<circle cx="48.7" cy="35.4" r=".32" fill="none" stroke="#f0f" stroke-width=".15"/>
<circle cx="57" cy="35.4" r=".32" fill="#f0f"/>
<circle cx="57" cy="35.4" r=".32" fill="none" stroke="#f0f" stroke-width=".15"/>
<circle cx="70.2" cy="35.4" r=".32" fill="#f0f"/>
<circle cx="70.2" cy="35.4" r=".32" fill="none" stroke="#f0f" stroke-width=".15"/>
<circle cx="76.8" cy="35.4" r=".32" fill="#f0f"/>
<circle cx="76.8" cy="35.4" r=".32" fill="none" stroke="#f0f" stroke-width=".15"/>
<circle cx="98.3" cy="55.3" r=".32" fill="#f0f"/>
<circle cx="98.3" cy="55.3" r=".32" fill="none" stroke="#f0f" stroke-width=".15"/>
<circle cx="91.7" cy="48.7" r=".32" fill="#f0f"/>
<circle cx="91.7" cy="48.7" r=".32" fill="none" stroke="#f0f" stroke-width=".15"/>
<g font-size="1.5" fill="#f00">
<text x="69.4" y="21.6">5V</text>
<text x="223" y="29.9">5V</text>
<text x="101.9" y="35.1">RESET</text>
<text x="196" y="33.5">PB3</text>
<text x="196" y="35.1">PB1</text>
<text x="220.8" y="35.1">PB2</text>
<text x="100.3" y="41.7">XTAL1</text>
<text x="101.9" y="38.4">XTAL2</text>
<text x="171.3" y="41.7">PA4</text>
<text x="171.3" y="40.1">PA5</text>
<text x="171.3" y="38.4">PA6</text>
<text x="171.3" y="36.8">PA7</text>
<text x="196" y="36.8">RESET</text>
<text x="101.9" y="46.7">AREF</text>
<text x="171.3" y="46.7">PA1</text>
<text x="171.3" y="45">PA2</text>
<text x="171.3" y="43.4">PA3</text>
<text x="199" y="45.8">D24</text>
<text x="94.2" y="53">5V</text>
<text x="171.3" y="53.3">PB6</text>
<text x="171.3" y="51.6">PB7</text>
<text x="171.3" y="48.3">PA0</text>
<text x="171.3" y="56.6">PB4</text>
<text x="171.3" y="54.9">PB5</text>
<text x="199" y="59">D50</text>
<text x="171.3" y="63.2">PB0</text>
<text x="171.3" y="61.6">PB1</text>
<text x="199" y="62.3">D52</text>
<text x="199" y="63.9">D53</text>
<text x="199" y="60.6">D51</text>
<text x="171.3" y="71.5">PC4</text>
<text x="171.3" y="69.8">PC5</text>
<text x="171.3" y="68.2">PC6</text>
<text x="171.3" y="66.5">PC7</text>
<text x="171.3" y="76.4">PC1</text>
<text x="171.3" y="74.8">PC2</text>
<text x="171.3" y="73.1">PC3</text>
<text x="105.2" y="78.1">PL7</text>
<text x="105.2" y="79.7">PL6</text>
<text x="105.2" y="81.4">PL5</text>
<text x="105.2" y="83">PL4</text>
<text x="171.3" y="83">PD7</text>
<text x="171.3" y="78.1">PC0</text>
<text x="105.2" y="84.7">PL3</text>
<text x="105.2" y="86.3">PL2</text>
<text x="105.2" y="88">PL1</text>
<text x="105.2" y="89.6">PL0</text>
<text x="171.3" y="89.6">TXD1</text>
<text x="171.3" y="94.6">SCL</text>
<text x="171.3" y="92.9">SCA</text>
<text x="171.3" y="91.3">RXD1</text>
<text x="200.7" y="93.6">SDA</text>
<text x="200.7" y="95.3">SCL</text>
<text x="200.7" y="90.3">TX1</text>
<text x="200.7" y="92">RX1</text>
<text x="105.2" y="96.2">ADC15</text>
<text x="105.2" y="97.9">ADC14</text>
<text x="105.2" y="99.5">ADC13</text>
<text x="105.2" y="101.2">ADC12</text>
<text x="105.2" y="102.8">ADC11</text>
<text x="105.2" y="104.5">ADC10</text>
<text x="105.2" y="106.1">ADC9</text>
<text x="105.2" y="107.8">ADC8</text>
<text x="171.3" y="106.1">PE3</text>
<text x="171.3" y="104.5">PE4</text>
<text x="171.3" y="102.8">PE5</text>
<text x="181.7" y="104.5">5V</text>
<text x="186.6" y="106.2">5V</text>
<text x="171.3" y="111.1">RX0</text>
<text x="171.3" y="109.4">TX0</text>
<text x="169.6" y="119.3">ADC5</text>
<text x="169.6" y="117.7">ADC6</text>
<text x="169.6" y="116">ADC7</text>
<text x="105.2" y="122.6">RXD3</text>
<text x="105.2" y="121">TXD3</text>
<text x="169.6" y="125.9">ADC1</text>
<text x="169.6" y="124.3">ADC2</text>
<text x="169.6" y="122.6">ADC3</text>
<text x="169.6" y="121">ADC4</text>
<text x="200.7" y="125">A2</text>
<text x="200.7" y="123.4">A3</text>
<text x="105.2" y="129.2">PH6</text>
<text x="105.2" y="130.9">PH5</text>
<text x="169.6" y="127.6">ADC0</text>
<text x="200.7" y="128.3">A0</text>
<text x="200.7" y="126.7">A1</text>
<text x="105.2" y="132.5">PH4</text>
<text x="105.2" y="134.2">PH3</text>
<text x="105.2" y="137.5">TXD2</text>
<text x="171.3" y="137.5">PG2</text>
<text x="171.3" y="132.5">PG5</text>
<text x="105.2" y="139.1">RXD2</text>
<text x="171.3" y="140.8">PG0</text>
<text x="171.3" y="139.1">PG1</text>
</g>
<g font-size="1.5">
<text x="49.1" y="32.3">1</text>
<text x="57.4" y="32.3">4</text>
<text x="113.6" y="35.1">30</text>
<text x="205.3" y="33.4">1</text>
<text x="205.3" y="35.1">3</text>
<text x="213.4" y="33.4">2</text>
<text x="213.4" y="35.1">4</text>
<text x="49.1" y="39.6">2</text>
<text x="57.4" y="39.6">3</text>
<text x="113.6" y="38.4">33</text>
<text x="113.6" y="41.7">34</text>
<text x="163.8" y="36.7">71</text>
<text x="163.8" y="38.4">72</text>
<text x="163.8" y="40">73</text>
<text x="163.8" y="41.7">74</text>
<text x="205.3" y="36.7">5</text>
<text x="213.4" y="36.7">6</text>
<text x="113.6" y="46.7">98</text>
<text x="163.8" y="43.3">75</text>
<text x="163.8" y="45">76</text>
<text x="163.8" y="46.7">77</text>
<text x="112.8" y="48.3">100</text>
<text x="113.6" y="50">99</text>
<text x="163.8" y="53.3">25</text>
<text x="163.8" y="48.3">78</text>
<text x="163.8" y="51.6">26</text>
<text x="113.6" y="54.9">10</text>
<text x="113.6" y="58.2">61</text>
<text x="113.6" y="59.9">80</text>
<text x="113.6" y="56.6">31</text>
<text x="163.8" y="59.9">21</text>
<text x="163.8" y="58.2">22</text>
<text x="163.8" y="56.6">23</text>
<text x="163.8" y="54.9">24</text>
<text x="113.6" y="64.8">11</text>
<text x="163.8" y="63.2">19</text>
<text x="163.8" y="61.5">20</text>
<text x="113.6" y="68.1">62</text>
<text x="113.6" y="69.8">81</text>
<text x="113.6" y="66.5">32</text>
<text x="163.8" y="71.4">57</text>
<text x="163.8" y="69.8">58</text>
<text x="163.8" y="68.1">59</text>
<text x="163.8" y="66.5">60</text>
<text x="163.8" y="76.4">54</text>
<text x="163.8" y="74.7">55</text>
<text x="163.8" y="73.1">56</text>
<text x="113.6" y="83">39</text>
<text x="113.6" y="81.3">40</text>
<text x="113.6" y="79.7">41</text>
<text x="113.6" y="78">42</text>
<text x="163.8" y="78">53</text>
<text x="163.8" y="83">50</text>
<text x="113.6" y="89.6">35</text>
<text x="113.6" y="87.9">36</text>
<text x="113.6" y="86.3">37</text>
<text x="113.6" y="84.6">38</text>
<text x="163.8" y="89.6">46</text>
<text x="163.8" y="87.9">47</text>
<text x="163.8" y="86.3">48</text>
<text x="163.8" y="84.6">49</text>
<text x="163.8" y="94.5">43</text>
<text x="163.8" y="92.9">44</text>
<text x="163.8" y="91.2">45</text>
<text x="113.6" y="96.2">82</text>
<text x="113.6" y="97.8">83</text>
<text x="113.6" y="99.5">84</text>
<text x="113.6" y="101.1">85</text>
<text x="163.8" y="101.1">8</text>
<text x="163.8" y="99.5">9</text>
<text x="113.6" y="102.8">86</text>
<text x="113.6" y="104.4">87</text>
<text x="113.6" y="106.1">88</text>
<text x="113.6" y="107.7">89</text>
<text x="163.8" y="107.7">4</text>
<text x="163.8" y="106.1">5</text>
<text x="163.8" y="104.4">6</text>
<text x="163.8" y="102.8">7</text>
<text x="113.6" y="112.7">69</text>
<text x="113.6" y="111">79</text>
<text x="163.8" y="111">2</text>
<text x="163.8" y="109.4">3</text>
<text x="113.6" y="119.3">65</text>
<text x="113.6" y="117.6">66</text>
<text x="113.6" y="116">67</text>
<text x="113.6" y="114.3">68</text>
<text x="163.8" y="116">90</text>
<text x="163.8" y="117.6">91</text>
<text x="163.8" y="119.3">92</text>
<text x="113.6" y="122.6">63</text>
<text x="113.6" y="120.9">64</text>
<text x="163.8" y="120.9">93</text>
<text x="163.8" y="122.6">94</text>
<text x="163.8" y="124.2">95</text>
<text x="163.8" y="125.9">96</text>
<text x="113.6" y="130.9">17</text>
<text x="113.6" y="129.2">18</text>
<text x="113.6" y="127.5">27</text>
<text x="163.8" y="127.5">97</text>
<text x="113.6" y="137.5">13</text>
<text x="113.6" y="135.8">14</text>
<text x="113.6" y="134.2">15</text>
<text x="113.6" y="132.5">16</text>
<text x="163.8" y="132.5">1</text>
<text x="163.8" y="137.5">70</text>
<text x="163.8" y="135.8">28</text>
<text x="163.8" y="134.2">29</text>
<text x="113.6" y="139.1">12</text>
<text x="163.8" y="140.8">51</text>
<text x="163.8" y="139.1">52</text>
<text x="208.9" y="155.7">Title</text>
<text x="208.9" y="160.7">Size</text>
<text x="215.5" y="160.7">Document</text>
<text x="215.5" y="157.4">ATMega2560 Essentials and ICSP</text>
<text x="223.4" y="160.7">Number</text>
<text x="263.4" y="160.7">Rev</text>
<text x="208.9" y="165.6">Date:</text>
<text x="210.6" y="162.3">B</text>
<text x="215.5" y="162.3">UNCC USAFRL HEAT Control Vest 2-12</text>
<text x="217.5" y="165.6">Friday, March 13, 2015</text>
<text x="241.9" y="165.6">Sheet</text>
<text x="250.2" y="165.6">1</text>
<text x="255.1" y="165.6">of</text>
<text x="260.1" y="165.6">1</text>
<text x="265" y="162.3">A1</text>
</g>
<g font-size="1.5" fill="#000080">
<text x="52.1" y="31.9">SW1</text>
<text x="71.9" y="30.2">R1</text>
<text x="71.9" y="31.9">10K</text>
<text x="79.5" y="30.2">D4</text>
<text x="79.5" y="32.2">CD1206-S01575</text>
<text x="208.9" y="30.2">J1</text>
<text x="62" y="38.5">C1</text>
<text x="62" y="40.1">22P</text>
<text x="85.1" y="38.5">Y1</text>
<text x="137.9" y="41.8">U1</text>
<text x="208.9" y="41.8">ICSP</text>
<text x="78.5" y="43.4">R2</text>
<text x="78.5" y="45.1">1M</text>
<text x="78.5" y="50">CSTCE16M0V53-R0 16MHZ</text>
<text x="68.6" y="58.3">C2</text>
<text x="68.6" y="59.9">100n</text>
<text x="76.8" y="58.3">C3</text>
<text x="76.8" y="59.9">100n</text>
<text x="85.1" y="58.3">C4</text>
<text x="85.1" y="59.9">100n</text>
<text x="93.3" y="58.3">C5</text>
<text x="93.3" y="59.9">100n</text>
<text x="137.9" y="69.8">ATmega2560-TQFP</text>
<text x="184.1" y="96.3">R3</text>
<text x="184.1" y="97.9">10k</text>
<text x="189.1" y="97.9">R4</text>
<text x="189.1" y="99.6">10k</text>
</g>
<g font-size="1.5" fill="#004080">
<text x="117.3" y="36.2">RESET</text>
<text x="117.3" y="39.5">XTAL2</text>
<text x="159" y="37.8">PA7</text>
<text x="159" y="39.5">PA6</text>
<text x="159" y="41.1">PA5</text>
<text x="117.3" y="47.7">AREF</text>
<text x="117.3" y="42.8">XTAL1</text>
<text x="159" y="42.8">PA4</text>
<text x="159" y="44.4">PA3</text>
<text x="159" y="46.1">PA2</text>
<text x="159" y="47.7">PA1</text>
<text x="117.3" y="51">AGND</text>
<text x="117.3" y="49.4">AVCC</text>
<text x="159" y="49.4">PA0</text>
<text x="159" y="52.7">PB7</text>
<text x="117.3" y="56">VCC</text>
<text x="117.3" y="59.3">VCC1</text>
<text x="117.3" y="57.6">VCC0</text>
<text x="159" y="59.3">PB3</text>
<text x="159" y="57.6">PB4</text>
<text x="159" y="56">PB5</text>
<text x="159" y="54.3">PB6</text>
<text x="117.3" y="65.9">GND</text>
<text x="117.3" y="60.9">VCC2</text>
<text x="159" y="64.2">PB0</text>
<text x="159" y="62.6">PB1</text>
<text x="159" y="60.9">PB2</text>
<text x="117.3" y="69.2">GND1</text>
<text x="117.3" y="70.8">GND2</text>
<text x="117.3" y="67.5">GND0</text>
<text x="158.9" y="70.8">PC5</text>
<text x="158.9" y="69.2">PC6</text>
<text x="158.9" y="67.5">PC7</text>
<text x="158.9" y="77.4">PC1</text>
<text x="158.9" y="75.8">PC2</text>
<text x="158.9" y="74.1">PC3</text>
<text x="158.9" y="72.5">PC4</text>
<text x="117.3" y="82.4">PL5</text>
<text x="117.3" y="80.7">PL6</text>
<text x="117.3" y="79.1">PL7</text>
<text x="158.9" y="79.1">PC0</text>
<text x="117.3" y="89">PL1</text>
<text x="117.3" y="87.3">PL2</text>
<text x="117.3" y="85.7">PL3</text>
<text x="117.3" y="84">PL4</text>
<text x="158.9" y="89">PD4</text>
<text x="158.9" y="87.3">PD5</text>
<text x="158.9" y="85.7">PD6</text>
<text x="158.9" y="84">PD7</text>
<text x="117.3" y="90.6">PL0</text>
<text x="158.9" y="95.6">PD0</text>
<text x="158.9" y="93.9">PD1</text>
<text x="158.9" y="92.3">PD2</text>
<text x="158.9" y="90.6">PD3</text>
<text x="117.3" y="97.2">PK7</text>
<text x="117.3" y="98.9">PK6</text>
<text x="117.3" y="100.5">PK5</text>
<text x="159" y="100.5">PE7</text>
<text x="117.3" y="102.2">PK4</text>
<text x="117.3" y="103.8">PK3</text>
<text x="117.3" y="105.5">PK2</text>
<text x="117.3" y="107.1">PK1</text>
<text x="159" y="107.1">PE3</text>
<text x="159" y="105.5">PE4</text>
<text x="159" y="103.8">PE5</text>
<text x="159" y="102.2">PE6</text>
<text x="117.3" y="113.7">PJ6</text>
<text x="117.3" y="112.1">PJ7</text>
<text x="117.3" y="108.8">PK0</text>
<text x="159" y="112.1">PE0</text>
<text x="159" y="110.4">PE1</text>
<text x="159" y="108.8">PE2</text>
<text x="117.3" y="118.7">PJ3</text>
<text x="117.3" y="117.1">PJ4</text>
<text x="117.3" y="115.4">PJ5</text>
<text x="159" y="117.1">PF7</text>
<text x="159" y="118.7">PF6</text>
<text x="117.3" y="123.7">PJ0</text>
<text x="117.3" y="122">PJ1</text>
<text x="117.3" y="120.4">PJ2</text>
<text x="159" y="120.4">PF5</text>
<text x="159" y="122">PF4</text>
<text x="159" y="123.7">PF3</text>
<text x="159" y="125.3">PF2</text>
<text x="117.3" y="131.9">PH5</text>
<text x="117.3" y="130.3">PH6</text>
<text x="117.3" y="128.6">PH7</text>
<text x="159" y="127">PF1</text>
<text x="159" y="128.6">PF0</text>
<text x="117.3" y="136.9">PH2</text>
<text x="117.3" y="135.2">PH3</text>
<text x="117.3" y="133.6">PH4</text>
<text x="158.8" y="133.6">PG5</text>
<text x="158.8" y="136.9">PG3</text>
<text x="158.8" y="135.2">PG4</text>
<text x="117.3" y="140.2">PH0</text>
<text x="117.3" y="138.5">PH1</text>
<text x="158.8" y="141.8">PG0</text>
<text x="158.8" y="140.2">PG1</text>
<text x="158.8" y="138.5">PG2</text>
</g>
<g font-size="1.4">
<text x="200.7" y="33.3">MISO</text>
<text x="200.7" y="35">SCK</text>
<text x="215.5" y="35">MOSI</text>
<text x="167.6" y="53.1">PWM</text>
<text x="167.6" y="51.5">PWM</text>
<text x="167.6" y="59.7">MOSI PB2</text>
<text x="167.6" y="58.1">MISO PB3</text>
<text x="167.6" y="56.4">PWM</text>
<text x="167.6" y="54.8">PWM</text>
<text x="167.6" y="61.4">SCK</text>
<text x="109.9" y="81.2">PWM</text>
<text x="109.9" y="82.8">PWM</text>
<text x="109.9" y="84.5">PWM</text>
<text x="204" y="94.4">i2C</text>
<text x="204" y="91.1">WiFi</text>
<text x="208.2" y="91.1">Coms</text>
<text x="167.6" y="102.7">PWM</text>
<text x="167.6" y="104.3">PWM</text>
<text x="167.6" y="106">PWM</text>
<text x="109.9" y="129.1">PWM</text>
<text x="109.9" y="130.7">PWM</text>
<text x="109.9" y="132.4">PWM</text>
<text x="109.9" y="134">PWM</text>
<text x="167.6" y="132.4">PWM</text>
</g>
<g font-size="1.2">
<text x="45.5" y="8.7">5</text>
<text x="95" y="8.7">4</text>
<text x="144.5" y="8.7">3</text>
<text x="194.1" y="8.7">2</text>
<text x="243.6" y="8.7">1</text>
<text x="19.5" y="29.7">D</text>
<text x="268.8" y="29.7">D</text>
<text x="19.5" y="68.9">C</text>
<text x="268.8" y="68.9">C</text>
<text x="19.5" y="108.1">B</text>
<text x="268.8" y="108.1">B</text>
<text x="19.5" y="147.3">A</text>
<text x="268.8" y="147.3">A</text>
<text x="45.5" y="167.2">5</text>
<text x="95" y="167.2">4</text>
<text x="144.5" y="167.2">3</text>
<text x="194.1" y="167.2">2</text>
<text x="243.6" y="167.2">1</text>
</g>
</svg>
